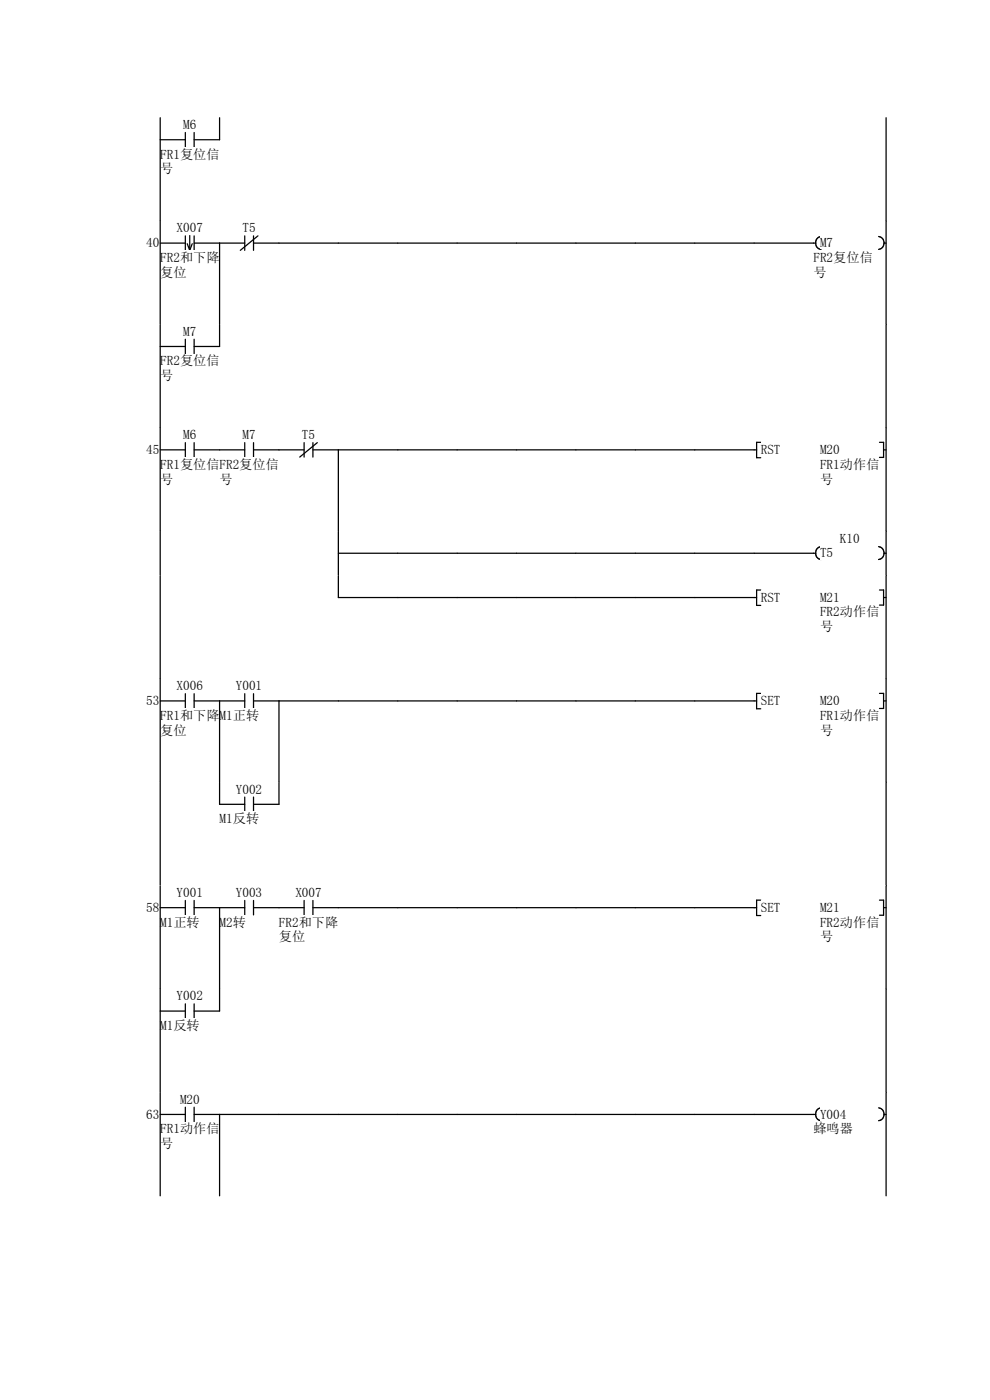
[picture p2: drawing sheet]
<svg xmlns="http://www.w3.org/2000/svg" width="210mm" height="297mm" viewBox="0 0 210 297" stroke-linecap="round" stroke-linejoin="round" font-family="sans-serif">
<path d="M34 29.6h5.3M39.3 28.1v3.1M41.2 29.6h5.4M41.2 28.1v3.1" fill="none" stroke="#070000" stroke-width=".27"/>
<g fill="#fff">
<path d="M34 31.2h12.7v2.8h-12.7z"/>
<path d="M34 34.4h2.9v2.8h-2.9z"/>
</g>
<path d="M34 25v21.9M46.6 25v4.6M188 25v21.9" fill="none" stroke="#070000" stroke-width=".27"/>
<g fill="#fff">
<path d="M20 46.9h14v22h-14z"/>
<path d="M34 46.9h12.6v22h-12.6z"/>
<path d="M46.6 46.9h12.6v22h-12.6z"/>
<path d="M59.2 46.9h12.6v22h-12.6z"/>
<path d="M71.8 46.9h12.6v22h-12.6z"/>
<path d="M84.4 46.9h12.6v22h-12.6z"/>
<path d="M97 46.9h12.6v22h-12.6z"/>
<path d="M109.6 46.9h12.6v22h-12.6z"/>
<path d="M122.2 46.9h12.6v22h-12.6z"/>
<path d="M134.8 46.9h12.6v22h-12.6z"/>
<path d="M147.4 46.9h12.6v22h-12.6z"/>
<path d="M160 46.9h12.6v22h-12.6z"/>
<path d="M172.6 46.9h15.4v22h-15.4z"/>
<path d="M31 50h2.8v2.8h-2.8z"/>
<path d="M37.5 46.9h5.6v2.8h-5.6z"/>
</g>
<path d="M34 51.6h5.3M39.3 50v3.1M39.7 51.7l.5 1.4M40.2 50v3.1M40.8 51.7l-.6 1.4M41.2 51.6h5.4M41.2 50v3.1" fill="none" stroke="#070000" stroke-width=".27"/>
<g fill="#fff">
<path d="M34 53.2h12.7v2.8h-12.7z"/>
<path d="M34 56.3h5.7v2.8h-5.7z"/>
</g>
<path d="M34 46.9v21.9" fill="none" stroke="#070000" stroke-width=".27"/>
<path d="M51.4 46.9h2.8v2.8h-2.8z" fill="#fff"/>
<path d="M51.9 51.6h-5.3v17.2M51.9 50v3.1M53.8 51.6h119.2M53.8 50v3.1M54.7 50l-3.7 3.1M174.2 50.2a1.39 1.39 0 0 0-1.2 1.3 1.39 1.39 0 0 0 1.2 1.4" fill="none" stroke="#070000" stroke-width=".27"/>
<path d="M173.9 50h2.8v2.8h-2.8z" fill="#fff"/>
<path d="M186.4 50.2a1.38 1.38 0 0 1 1.2 1.3 1.38 1.38 0 0 1-1.2 1.4M187.5 51.6h.5" fill="none" stroke="#070000" stroke-width=".27"/>
<g fill="#fff">
<path d="M172.6 53.2h12.6v2.8h-12.6z"/>
<path d="M172.6 56.3h2.8v2.8h-2.8z"/>
</g>
<path d="M188 46.9v21.9" fill="none" stroke="#070000" stroke-width=".27"/>
<g fill="#fff">
<path d="M20 68.9h14v21.9h-14z"/>
<path d="M34 68.9h12.6v21.9h-12.6z"/>
<path d="M46.6 68.9h12.6v21.9h-12.6z"/>
<path d="M59.2 68.9h12.6v21.9h-12.6z"/>
<path d="M71.8 68.9h12.6v21.9h-12.6z"/>
<path d="M84.4 68.9h12.6v21.9h-12.6z"/>
<path d="M97 68.9h12.6v21.9h-12.6z"/>
<path d="M109.6 68.9h12.6v21.9h-12.6z"/>
<path d="M122.2 68.9h12.6v21.9h-12.6z"/>
<path d="M134.8 68.9h12.6v21.9h-12.6z"/>
<path d="M147.4 68.9h12.6v21.9h-12.6z"/>
<path d="M160 68.9h12.6v21.9h-12.6z"/>
<path d="M172.6 68.9h15.4v21.9h-15.4z"/>
<path d="M38.9 68.8h2.8v2.8h-2.8z"/>
</g>
<path d="M34 73.5h5.3M39.3 72v3M41.2 73.5h5.4M41.2 72v3" fill="none" stroke="#070000" stroke-width=".27"/>
<g fill="#fff">
<path d="M34 75.1h12.7v2.8h-12.7z"/>
<path d="M34 78.2h2.9v2.8h-2.9z"/>
</g>
<path d="M34 68.8v22M46.6 68.8v4.7M188 68.8v22" fill="none" stroke="#070000" stroke-width=".27"/>
<g fill="#fff">
<path d="M20 90.8h14v21.9h-14z"/>
<path d="M34 90.8h12.6v21.9h-12.6z"/>
<path d="M46.6 90.8h12.6v21.9h-12.6z"/>
<path d="M59.2 90.8h12.6v21.9h-12.6z"/>
<path d="M71.8 90.8h12.6v21.9h-12.6z"/>
<path d="M84.4 90.8h12.6v21.9h-12.6z"/>
<path d="M97 90.8h12.6v21.9h-12.6z"/>
<path d="M109.6 90.8h12.6v21.9h-12.6z"/>
<path d="M122.2 90.8h12.6v21.9h-12.6z"/>
<path d="M134.8 90.8h12.6v21.9h-12.6z"/>
<path d="M147.4 90.8h12.6v21.9h-12.6z"/>
<path d="M160 90.8h28v21.9h-28z"/>
<path d="M31 93.9h2.8v2.8h-2.8z"/>
<path d="M38.9 90.8h2.8v2.8h-2.8z"/>
</g>
<path d="M34 95.4h5.3M39.3 93.9v3.1M41.2 95.4h5.4M41.2 93.9v3.1" fill="none" stroke="#070000" stroke-width=".27"/>
<g fill="#fff">
<path d="M34 97h12.7v2.8h-12.7z"/>
<path d="M34 100.2h2.9v2.8h-2.9z"/>
</g>
<path d="M34 90.8v21.9" fill="none" stroke="#070000" stroke-width=".27"/>
<path d="M51.4 90.8h2.8v2.8h-2.8z" fill="#fff"/>
<path d="M46.6 95.4h5.3M51.9 93.9v3.1M53.8 95.4h5.4M53.8 93.9v3.1" fill="none" stroke="#070000" stroke-width=".27"/>
<g fill="#fff">
<path d="M46.6 97h12.6v2.8h-12.6z"/>
<path d="M46.6 100.2h2.8v2.8h-2.8z"/>
<path d="M64.1 90.8h2.7v2.8h-2.7z"/>
</g>
<path d="M59.2 95.4h5.3M64.5 93.9v3.1M66.4 95.4h94.1M66.4 93.9v3.1M67.3 93.9l-3.7 3.1M71.8 95.4v17.3M161.4 93.8h-.9v3.3h.9" fill="none" stroke="#070000" stroke-width=".27"/>
<g fill="#fff">
<path d="M161.4 93.9h4.2v2.8h-4.2z"/>
<path d="M173.9 93.9h4.3v2.8h-4.3z"/>
<path d="M173.9 97h12.7v2.8h-12.7z"/>
<path d="M173.9 100.2h2.9v2.8h-2.9z"/>
</g>
<path d="M186.6 93.8h.8v3.2h-.8M187.4 95.4h.6M188 90.8v21.9" fill="none" stroke="#070000" stroke-width=".27"/>
<g fill="#fff">
<path d="M20 112.7h14v9.4h-14z"/>
<path d="M34 112.7h12.6v9.4h-12.6z"/>
<path d="M46.6 112.7h12.6v9.4h-12.6z"/>
<path d="M59.2 112.7h12.6v9.4h-12.6z"/>
<path d="M71.8 112.7h12.6v9.4h-12.6z"/>
<path d="M84.4 112.7h12.6v9.4h-12.6z"/>
<path d="M97 112.7h12.6v9.4h-12.6z"/>
<path d="M109.6 112.7h12.6v9.4h-12.6z"/>
<path d="M122.2 112.7h12.6v9.4h-12.6z"/>
<path d="M134.8 112.7h12.6v9.4h-12.6z"/>
<path d="M147.4 112.7h12.6v9.4h-12.6z"/>
<path d="M160 112.7h12.6v9.4h-12.6z"/>
<path d="M172.6 112.7h15.4v9.4h-15.4z"/>
</g>
<path d="M34 112.7v9.4M71.8 117.4h101.2M71.8 112.7v9.4M174.2 116a1.39 1.39 0 0 0-1.2 1.3 1.39 1.39 0 0 0 1.2 1.4" fill="none" stroke="#070000" stroke-width=".27"/>
<g fill="#fff">
<path d="M178.2 112.7h4.2v2.8h-4.2z"/>
<path d="M173.9 115.8h2.8v2.8h-2.8z"/>
</g>
<path d="M186.4 116a1.38 1.38 0 0 1 1.2 1.3 1.38 1.38 0 0 1-1.2 1.4M187.5 117.4h.5M188 112.7v9.4" fill="none" stroke="#070000" stroke-width=".27"/>
<g fill="#fff">
<path d="M20 122.1h14v22h-14z"/>
<path d="M34 122.1h12.6v22h-12.6z"/>
<path d="M46.6 122.1h12.6v22h-12.6z"/>
<path d="M59.2 122.1h12.6v22h-12.6z"/>
<path d="M71.8 122.1h12.6v22h-12.6z"/>
<path d="M84.4 122.1h12.6v22h-12.6z"/>
<path d="M97 122.1h12.6v22h-12.6z"/>
<path d="M109.6 122.1h12.6v22h-12.6z"/>
<path d="M122.2 122.1h12.6v22h-12.6z"/>
<path d="M134.8 122.1h12.6v22h-12.6z"/>
<path d="M147.4 122.1h12.6v22h-12.6z"/>
<path d="M160 122.1h28v22h-28z"/>
</g>
<path d="M34 122.1v21.9M71.8 122.1v4.7h88.7M161.4 125.2h-.9v3.2h.9" fill="none" stroke="#070000" stroke-width=".27"/>
<g fill="#fff">
<path d="M161.4 125.2h4.2v2.8h-4.2z"/>
<path d="M173.9 125.2h4.3v2.8h-4.3z"/>
<path d="M173.9 128.4h12.7v2.7h-12.7z"/>
<path d="M173.9 131.5h2.9v2.8h-2.9z"/>
</g>
<path d="M186.6 125.2h.8v3.2h-.8M187.4 126.8h.6M188 122.1v21.9" fill="none" stroke="#070000" stroke-width=".27"/>
<g fill="#fff">
<path d="M20 144.1h14v21.9h-14z"/>
<path d="M34 144.1h12.6v21.9h-12.6z"/>
<path d="M46.6 144.1h12.6v21.9h-12.6z"/>
<path d="M59.2 144.1h12.6v21.9h-12.6z"/>
<path d="M71.8 144.1h12.6v21.9h-12.6z"/>
<path d="M84.4 144.1h12.6v21.9h-12.6z"/>
<path d="M97 144.1h12.6v21.9h-12.6z"/>
<path d="M109.6 144.1h12.6v21.9h-12.6z"/>
<path d="M122.2 144.1h12.6v21.9h-12.6z"/>
<path d="M134.8 144.1h12.6v21.9h-12.6z"/>
<path d="M147.4 144.1h12.6v21.9h-12.6z"/>
<path d="M160 144.1h28v21.9h-28z"/>
<path d="M31 147.2h2.8v2.7h-2.8z"/>
<path d="M37.5 144h5.6v2.8h-5.6z"/>
</g>
<path d="M34 148.7h5.3M39.3 147.2v3M41.2 148.7h5.4M41.2 147.2v3" fill="none" stroke="#070000" stroke-width=".27"/>
<g fill="#fff">
<path d="M34 150.3h12.7v2.8h-12.7z"/>
<path d="M34 153.4h5.7v2.8h-5.7z"/>
</g>
<path d="M34 144v22" fill="none" stroke="#070000" stroke-width=".27"/>
<path d="M50 144h5.6v2.8h-5.6z" fill="#fff"/>
<path d="M46.6 148.7h5.3M51.9 147.2v3M53.8 148.7h5.4M53.8 147.2v3" fill="none" stroke="#070000" stroke-width=".27"/>
<path d="M46.6 150.3h8.4v2.8h-8.4z" fill="#fff"/>
<path d="M46.6 148.7v17.3M160.5 148.7h-101.3v17.3M161.4 147.1h-.9v3.3h.9" fill="none" stroke="#070000" stroke-width=".27"/>
<g fill="#fff">
<path d="M161.4 147.2h4.2v2.7h-4.2z"/>
<path d="M173.9 147.2h4.3v2.7h-4.3z"/>
<path d="M173.9 150.3h12.7v2.8h-12.7z"/>
<path d="M173.9 153.4h2.9v2.8h-2.9z"/>
</g>
<path d="M186.6 147.1h.8v3.2h-.8M187.4 148.7h.6M188 144v22" fill="none" stroke="#070000" stroke-width=".27"/>
<g fill="#fff">
<path d="M20 166h14v21.9h-14z"/>
<path d="M34 166h12.6v21.9h-12.6z"/>
<path d="M46.6 166h12.6v21.9h-12.6z"/>
<path d="M59.2 166h12.6v21.9h-12.6z"/>
<path d="M71.8 166h12.6v21.9h-12.6z"/>
<path d="M84.4 166h12.6v21.9h-12.6z"/>
<path d="M97 166h12.6v21.9h-12.6z"/>
<path d="M109.6 166h12.6v21.9h-12.6z"/>
<path d="M122.2 166h12.6v21.9h-12.6z"/>
<path d="M134.8 166h12.6v21.9h-12.6z"/>
<path d="M147.4 166h12.6v21.9h-12.6z"/>
<path d="M160 166h12.6v21.9h-12.6z"/>
<path d="M172.6 166h15.4v21.9h-15.4z"/>
</g>
<path d="M34 166v21.9" fill="none" stroke="#070000" stroke-width=".27"/>
<path d="M50 165.9h5.6v2.8h-5.6z" fill="#fff"/>
<path d="M46.6 170.6h5.3M51.9 169.1v3.1M53.8 170.6h5.4M53.8 169.1v3.1" fill="none" stroke="#070000" stroke-width=".27"/>
<path d="M46.6 172.2h8.4v2.8h-8.4z" fill="#fff"/>
<path d="M46.6 166v4.6M59.2 166v4.6M188 166v21.9" fill="none" stroke="#070000" stroke-width=".27"/>
<g fill="#fff">
<path d="M20 187.9h14v21.9h-14z"/>
<path d="M34 187.9h12.6v21.9h-12.6z"/>
<path d="M46.6 187.9h12.6v21.9h-12.6z"/>
<path d="M59.2 187.9h12.6v21.9h-12.6z"/>
<path d="M71.8 187.9h12.6v21.9h-12.6z"/>
<path d="M84.4 187.9h12.6v21.9h-12.6z"/>
<path d="M97 187.9h12.6v21.9h-12.6z"/>
<path d="M109.6 187.9h12.6v21.9h-12.6z"/>
<path d="M122.2 187.9h12.6v21.9h-12.6z"/>
<path d="M134.8 187.9h12.6v21.9h-12.6z"/>
<path d="M147.4 187.9h12.6v21.9h-12.6z"/>
<path d="M160 187.9h28v21.9h-28z"/>
<path d="M31 191h2.8v2.8h-2.8z"/>
<path d="M37.5 187.9h5.6v2.8h-5.6z"/>
</g>
<path d="M34 192.6h5.3M39.3 191v3.1M41.2 192.6h5.4M41.2 191v3.1" fill="none" stroke="#070000" stroke-width=".27"/>
<path d="M34 194.1h8.5v2.8h-8.5z" fill="#fff"/>
<path d="M34 187.9v21.9" fill="none" stroke="#070000" stroke-width=".27"/>
<path d="M50 187.9h5.6v2.8h-5.6z" fill="#fff"/>
<path d="M46.6 192.6h5.3M51.9 191v3.1M53.8 192.6h5.4M53.8 191v3.1" fill="none" stroke="#070000" stroke-width=".27"/>
<path d="M46.6 194.1h5.6v2.8h-5.6z" fill="#fff"/>
<path d="M46.6 192.6v17.2" fill="none" stroke="#070000" stroke-width=".27"/>
<path d="M62.7 187.9h5.5v2.8h-5.5z" fill="#fff"/>
<path d="M59.2 192.6h5.3M64.5 191v3.1M66.4 192.6h5.4M66.4 191v3.1" fill="none" stroke="#070000" stroke-width=".27"/>
<g fill="#fff">
<path d="M59.2 194.1h12.6v2.8h-12.6z"/>
<path d="M59.2 197.3h5.7v2.8h-5.7z"/>
</g>
<path d="M71.8 192.6h88.7M161.4 191h-.9v3.2h.9" fill="none" stroke="#070000" stroke-width=".27"/>
<g fill="#fff">
<path d="M161.4 191h4.2v2.8h-4.2z"/>
<path d="M173.9 191h4.3v2.8h-4.3z"/>
<path d="M173.9 194.1h12.7v2.8h-12.7z"/>
<path d="M173.9 197.3h2.9v2.8h-2.9z"/>
</g>
<path d="M186.6 191h.8v3.2h-.8M187.4 192.6h.6M188 187.9v21.9" fill="none" stroke="#070000" stroke-width=".27"/>
<g fill="#fff">
<path d="M20 209.8h14v22h-14z"/>
<path d="M34 209.8h12.6v22h-12.6z"/>
<path d="M46.6 209.8h12.6v22h-12.6z"/>
<path d="M59.2 209.8h12.6v22h-12.6z"/>
<path d="M71.8 209.8h12.6v22h-12.6z"/>
<path d="M84.4 209.8h12.6v22h-12.6z"/>
<path d="M97 209.8h12.6v22h-12.6z"/>
<path d="M109.6 209.8h12.6v22h-12.6z"/>
<path d="M122.2 209.8h12.6v22h-12.6z"/>
<path d="M134.8 209.8h12.6v22h-12.6z"/>
<path d="M147.4 209.8h12.6v22h-12.6z"/>
<path d="M160 209.8h12.6v22h-12.6z"/>
<path d="M172.6 209.8h15.4v22h-15.4z"/>
<path d="M37.5 209.8h5.6v2.8h-5.6z"/>
</g>
<path d="M34 214.5h5.3M39.3 213v3M41.2 214.5h5.4M41.2 213v3" fill="none" stroke="#070000" stroke-width=".27"/>
<path d="M34 216.1h8.5v2.8h-8.5z" fill="#fff"/>
<path d="M34 209.8v22M46.6 209.8v4.7M188 209.8v22" fill="none" stroke="#070000" stroke-width=".27"/>
<g fill="#fff">
<path d="M20 231.8h14v21.9h-14z"/>
<path d="M34 231.8h12.6v21.9h-12.6z"/>
<path d="M46.6 231.8h12.6v21.9h-12.6z"/>
<path d="M59.2 231.8h12.6v21.9h-12.6z"/>
<path d="M71.8 231.8h12.6v21.9h-12.6z"/>
<path d="M84.4 231.8h12.6v21.9h-12.6z"/>
<path d="M97 231.8h12.6v21.9h-12.6z"/>
<path d="M109.6 231.8h12.6v21.9h-12.6z"/>
<path d="M122.2 231.8h12.6v21.9h-12.6z"/>
<path d="M134.8 231.8h12.6v21.9h-12.6z"/>
<path d="M147.4 231.8h12.6v21.9h-12.6z"/>
<path d="M160 231.8h12.6v21.9h-12.6z"/>
<path d="M172.6 231.8h15.4v21.9h-15.4z"/>
<path d="M31 234.9h2.8v2.8h-2.8z"/>
<path d="M38.2 231.8h4.2v2.8h-4.2z"/>
</g>
<path d="M34 236.4h5.3M39.3 234.9v3.1M41.2 236.4h5.4M41.2 234.9v3.1" fill="none" stroke="#070000" stroke-width=".27"/>
<g fill="#fff">
<path d="M34 238h12.7v2.8h-12.7z"/>
<path d="M34 241.2h2.9v2.8h-2.9z"/>
</g>
<path d="M34 231.8v21.9M173 236.4h-126.4v17.3M174.2 235a1.39 1.39 0 0 0-1.2 1.4 1.39 1.39 0 0 0 1.2 1.4" fill="none" stroke="#070000" stroke-width=".27"/>
<path d="M173.9 234.9h5.6v2.8h-5.6z" fill="#fff"/>
<path d="M186.4 235a1.38 1.38 0 0 1 1.2 1.4 1.38 1.38 0 0 1-1.2 1.4M187.5 236.4h.5" fill="none" stroke="#070000" stroke-width=".27"/>
<path d="M172.6 238h8.4v2.8h-8.4z" fill="#fff"/>
<path d="M188 231.8v21.9" fill="none" stroke="#070000" stroke-width=".27"/>
<g font-size="2.8">
<text x="38.9" y="27.4">M6</text>
<text x="34" y="33.7">FR1复位信</text>
<text x="34" y="36.8">号</text>
<text x="31" y="52.5">40</text>
<text x="37.5" y="49.3">X007</text>
<text x="51.4" y="49.3">T5</text>
<text x="173.9" y="52.5">M7</text>
<text x="34" y="55.6">FR2和下降</text>
<text x="34" y="58.7">复位</text>
<text x="172.6" y="55.6">FR2复位信</text>
<text x="172.6" y="58.7">号</text>
<text x="38.9" y="71.2">M7</text>
<text x="34" y="77.5">FR2复位信</text>
<text x="34" y="80.6">号</text>
<text x="38.9" y="93.2">M6</text>
<text x="51.4" y="93.2">M7</text>
<text x="64" y="93.2">T5</text>
<text x="31" y="96.3">45</text>
<text x="34" y="99.4">FR1复位信FR2复位信</text>
<text x="161.4" y="96.3">RST</text>
<text x="173.9" y="96.3">M20</text>
<text x="173.9" y="99.4">FR1动作信</text>
<text x="34" y="102.6">号</text>
<text x="46.6" y="102.6">号</text>
<text x="173.9" y="102.6">号</text>
<text x="173.9" y="118.2">T5</text>
<text x="178.2" y="115.1">K10</text>
<text x="161.4" y="127.6">RST</text>
<text x="173.9" y="127.6">M21</text>
<text x="173.9" y="130.8">FR2动作信</text>
<text x="173.9" y="133.9">号</text>
<text x="31" y="149.6">53</text>
<text x="37.5" y="146.4">X006</text>
<text x="50" y="146.4">Y001</text>
<text x="161.4" y="149.6">SET</text>
<text x="173.9" y="149.6">M20</text>
<text x="34" y="152.7">FR1和下降M1正转</text>
<text x="34" y="155.8">复位</text>
<text x="173.9" y="152.7">FR1动作信</text>
<text x="173.9" y="155.8">号</text>
<text x="50" y="168.4">Y002</text>
<text x="46.6" y="174.6">M1反转</text>
<text x="37.5" y="190.3">Y001</text>
<text x="50" y="190.3">Y003</text>
<text x="62.7" y="190.3">X007</text>
<text x="31" y="193.4">58</text>
<text x="34" y="196.6">M1正转</text>
<text x="46.6" y="196.6">M2转</text>
<text x="59.2" y="196.6">FR2和下降</text>
<text x="161.4" y="193.4">SET</text>
<text x="173.9" y="193.4">M21</text>
<text x="173.9" y="196.6">FR2动作信</text>
<text x="59.2" y="199.7">复位</text>
<text x="173.9" y="199.7">号</text>
<text x="37.5" y="212.2">Y002</text>
<text x="34" y="218.5">M1反转</text>
<text x="31" y="237.3">63</text>
<text x="38.2" y="234.2">M20</text>
<text x="173.9" y="237.3">Y004</text>
<text x="34" y="240.5">FR1动作信</text>
<text x="34" y="243.6">号</text>
<text x="172.6" y="240.5">蜂鸣器</text>
</g>
</svg>
